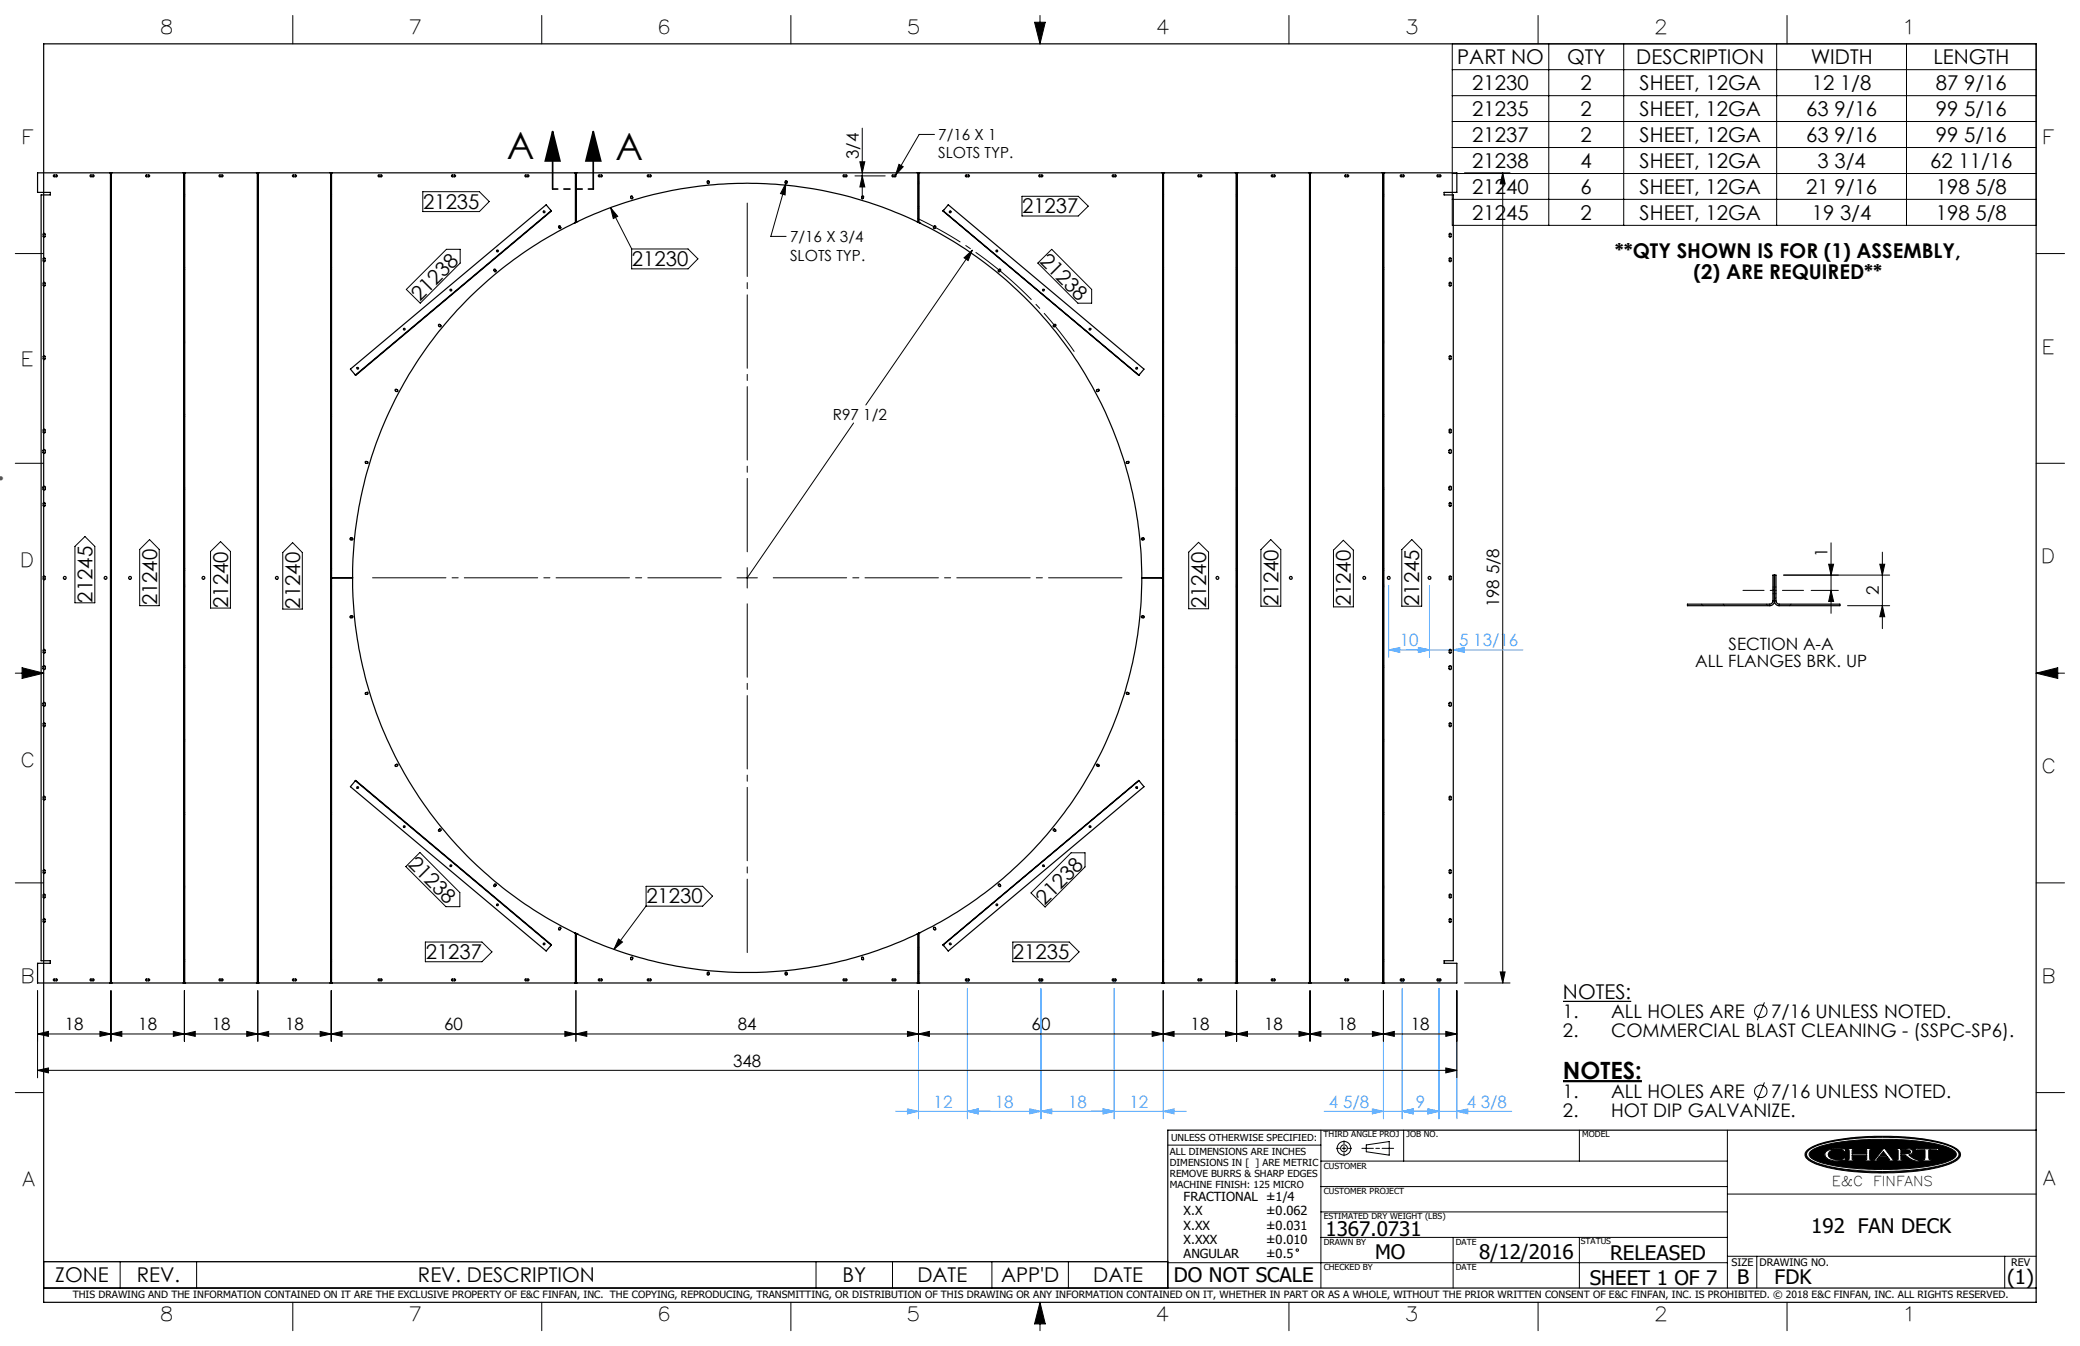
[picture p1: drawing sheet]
<svg xmlns="http://www.w3.org/2000/svg" width="432mm" height="279mm" viewBox="0 0 432 279" stroke-linecap="round" stroke-linejoin="round" font-family="sans-serif">
<g fill="none" stroke="#000" stroke-width=".21">
<path d="M60.8 3.2v5.9M112.5 3.2v5.9M164.2 3.2v5.9M214.8 4.6h2.2l-1.1 4.5zM215.9 3.2v5.9M267.6 3.2v5.9M301.5 9.1h121.2v37.7h-121.2zM301.5 14.5h121.2M301.5 19.9h121.2M319.3 3.2v5.9M321.5 9.1v37.7M337.1 9.1v37.7"/>
<path d="M368.8 9.1v37.7M371 3.2v5.9M395.8 9.1v37.7M87.8 39.8h11.7l2.1 2-2.1 2.1h-11.7zM163.1 38.1l-.1 2.4-1-.3zM163.1 38.1l-3.1 11h3.2M177.5 36.5h6.3M178.5 33.6h1l-.5 2.3zM179 36.5l.5 2.3h-1zM179 26.6v14.7M186.6 34.1l.9 .5-1.6 1.7zM194 27.9h-3.2l-4.9 8.4"/>
<path d="M301.5 25.2h121.2M301.5 30.6h121.2M301.5 36h121.2M304 35.9h9.5M312 35.9l.5 2.3h-1.1zM312 35.9v168.1M3.2 52.6h5.9M92.7 51.8h2.8v2.8l-8.3 8.3-2.9-2.8zM126.8 43.1l1.4 1.8-.9 .5zM126.8 43.1l4.3 8.5M131.1 51.7h11.7l2.1 2-2.1 2.1h-11.7zM200.1 53.5l1.8-1.6-.9 2.2z"/>
<path d="M201.9 51.9l-22.2 32.2M212.2 40.7h11.6l2.1 2.1-2.1 2h-11.6zM215.4 54.6l2.9-2.8 8.3 8.3v2.8h-2.8zM301.5 41.4h121.2M422.7 52.6h5.9M3.2 96.2h5.9M177.2 87.8l-22.1 32.1M422.7 96.2h5.9M15.6 113.4l2-2 2.1 2v11.7h-4.1zM31 112l2.1 2.1v11.6h-4.1v-11.6zM43.7 114.5l2.1-2.1 2 2.1v11.7h-4.1zM60.7 112.6l2.1 2.1v11.7h-4.1v-11.7z"/>
<path d="M153 119.9h4.2M155.1 117.8v4.3M246.8 114.6l2-2 2.1 2v11.8h-4.1zM263.8 112l2.1 2.1v11.7h-4.1v-11.7zM276.8 114.2l2.1-2.1 2.1 2.1v11.8h-4.2zM291 114.1l2.1-2.1 2 2.1v11.7h-4.1zM370.3 119.4h22M379.6 117.1h1l-.5 2.3zM380.1 112.7v14.6M390.2 117.1h1.1l-.5 2.3zM390.8 114.6v15.9M3.2 139.7h5.9"/>
<path d="M4.6 138.6l4.5 1.1-4.5 1.1zM376 122.6h5.6M380.1 122.6l.5 2.2h-1zM383.5 125.7h8.8M390.8 125.7l.5 2.3h-1.1zM422.7 139.7h5.9M422.7 139.7l4.5-1.1v2.2zM87.2 177l8.3 8.3v2.9h-2.9l-8.4-8.3zM222.4 177h2.8v3l-8.2 8.3-3-3zM3.2 183.3h5.9M88.3 195.5h11.7l2.1 2.1-2.1 2h-11.7zM128.4 194.9l.8 .6-1.7 1.6z"/>
<path d="M134.1 184h11.8l2 2-2 2.1h-11.8zM134.1 188.1l-6.6 9M210.3 195.5h11.7l2 2.1-2 2h-11.7zM422.7 183.3h5.9M7.8 214.6l2.3-.5v1zM7.8 214.6h294.6M7.8 205.6v18.1M20.7 214.1l2.3 .5-2.3 .5zM23 214.6l2.3-.5v1zM23 205.6v10.5M36 214.1l2.3 .5-2.3 .5zM38.3 214.6l2.2-.5v1z"/>
<path d="M38.3 205.6v10.5M51.2 214.1l2.3 .5-2.3 .5zM53.5 214.6l2.3-.5v1zM53.5 205.6v10.5M66.5 214.1l2.3 .5-2.3 .5zM68.8 214.6l2.2-.5v1zM68.8 205.6v10.5M117.3 214.1l2.3 .5-2.3 .5zM119.6 214.6l2.2-.5v1zM119.6 205.6v10.5M188.4 214.1l2.3 .5-2.3 .5zM190.7 214.6l2.2-.5v1z"/>
<path d="M190.7 205.6v10.5M239.2 214.1l2.3 .5-2.3 .5zM241.5 205.6v10.5M241.5 214.6l2.2-.5v1zM254.4 214.1l2.3 .5-2.3 .5zM256.7 214.6l2.3-.5v1zM256.7 205.6v10.5M269.7 214.1l2.3 .5-2.3 .5zM272 214.6l2.2-.5v1zM272 205.6v10.5M284.9 214.1l2.3 .5-2.3 .5zM287.2 214.6l2.3-.5v1z"/>
<path d="M287.2 205.6v10.5M300.1 214.1l2.3 .5-2.3 .5zM302.4 205.6v18.1M304 204h9.5M311.4 201.8h1.1l-.5 2.2zM366.3 208.1l-1.5 3.7M3.2 226.8h5.9M7.8 222.2l2.3-.5v1zM7.8 222.2h294.6M242.4 237.7h31.8M274.2 234.6v32.8M277.4 238.4h.7"/>
<path d="M278.6 238.4h.8M279 236.8v.7M279 238v.8M279 239.3v.6M279.9 238.4h.7M282.7 238.4h2.4M283.6 237.7l4.8-.7v2.8l-4.8-.7zM285.6 238.4h.8M286.9 238.4h2.4M291.4 234.6v6.4M300.1 221.7l2.3 .5-2.3 .5zM327.9 234.6v6.4"/>
<path d="M358.6 234.6v32.8M366.3 224.7l-1.5 3.7M375.3 238.7a16.2 16.2 0 0 1 7.4-2.3 55.4 55.4 0 0 1 21.3 1.1l1.4 .6a1.73 1.73 0 0 1 1.5 2 7.1 7.1 0 0 1-4.3 2.2 56 56 0 0 1-24.6-.3 5 5 0 0 1-3.2-2l-.1-.1a1.17 1.17 0 0 1 .6-1.2zM375.4 238.9a12.8 12.8 0 0 1 6.4-2.2 59.4 59.4 0 0 1 21.7 .8 4.5 4.5 0 0 1 3.1 1.9 1.7 1.7 0 0 1-1.3 1.7 34.9 34.9 0 0 1-12.8 2l-2.2 .1a39.2 39.2 0 0 1-13.6-2l-.7-.3a1.2 1.2 0 0 1-.6-2zM375.8 239a15.4 15.4 0 0 1 7.6-2.1l3.6-.3 3.3-.1a44.5 44.5 0 0 1 14.2 1.7l.8 .4a1.03 1.03 0 0 1 .8 1 1.03 1.03 0 0 1-.8 1 25.5 25.5 0 0 1-9.5 2l-7.7 .1a33.6 33.6 0 0 1-11.3-1.9l-.8-.5a.79 .79 0 0 1-.2-1.3zM379 239.1a5 5 0 0 1 3.5-.6h.7v.2l-.2 .4-.6-.4a3.1 3.1 0 0 0-2.7 .4l-.2 .5 .2 .5a3.1 3.1 0 0 0 2.8 .5l.4-.3h.3l-.2 .5-.7 .1a3.6 3.6 0 0 1-3.3-.8l-.2-.6zM383.5 238.4h1.6v.2l-.6 .1v.8h3v-.8l-.5-.1v-.2h1.5v.2l-.3 .1-.1 .4 .1 1.5v.1l.3 .1v.2h-1.5v-.2h.4l.1-.2v-.8h-3v.8l.6 .2v.2h-1.6v-.2l.3-.1 .1-.1v-1.5v-.4l-.4-.1zM391 239l.6 .9h-1.3zM391 238.4h.3l1.7 2.3 .5 .1v.2h-1.6v-.2l.4-.1-.5-.6h-1.7l-.5 .7h.6v.2h-1.5v-.2l.5-.1zM393.6 238.4h2.3l.9 .2 .3 .4-.2 .5-.7 .2 1.2 .9 1.1 .2v.2a4.2 4.2 0 0 1-2.9-1.1l-1-.1v.9l.6 .1v.2h-1.6v-.2h.3l.2-.2v-1.8l-.5-.2zM394.6 238.6l1.8 .2 .2 .3-.2 .3-1.8 .1zM397.9 238.3l1 .2 3.7-.1-.3 .5h-.2l-.1-.2h-1.6l.1 1.9 .6 .2v.2h-2.2v-.2l.7-.2v-1.8l-1.6-.1-.2 .2h-.3z"/>
<path d="M402.1 238.9h.1M422.7 226.8h5.9M274.2 256.9h84.4M274.2 251.6h84.4M274.2 246.3h84.4M274.2 241h84.4M301.7 256.9v10.5M327.9 256.9v10.5M358.6 247.9h64.1M9.1 261.9h233.3v5.5h-233.3zM24.9 261.9v5.5M40.8 261.9v5.5"/>
<path d="M60.8 270.3v5.9M112.5 270.3v5.9M164.2 270.3v5.9M169.4 261.9v5.5M185.3 261.9v5.5M205.9 261.9v5.5M215.9 270.3v5.9M215.9 270.3l1.1 4.5h-2.2zM221.8 261.9v5.5M242.4 262.1h116.2M267.6 270.3v5.9M319.3 270.3v5.9"/>
<path d="M358.6 260.8h64.1M364.7 260.8v6.6M371 270.3v5.9M416.2 260.8v6.6"/>
<circle cx="365.5" cy="209.9" r="1.29"/>
<circle cx="279" cy="238.4" r=".71"/>
<circle cx="279" cy="238.4" r="1.41"/>
<circle cx="365.5" cy="226.6" r="1.29"/>
<circle cx="269.3" cy="259.5" r=".25"/>
</g>
<path d="M9.1 9.1h413.6v261.2h-413.6zM422.7 234.6h-180.3v32.8M9.1 267.4h413.6" fill="none" stroke="#000" stroke-width=".25"/>
<g fill="#000">
<path d="M383.5 238.4v.2h.3l.1 .2v1.8l-.1 .1-.3 .1v.2h1.6v-.2l-.6-.2v-.8h3v.9l-.5 .1v.2h1.5v-.2l-.3-.1-.1-.2v-1.6l.1-.3h.3v-.2h-1.5v.2l.5 .1v.8h-3v-.8l.6-.1v-.2zM391 238.4l-1.8 2.3-.5 .1v.2h1.5v-.2h-.6l.5-.7h1.7l.5 .6-.4 .1v.2h1.6v-.2l-.5-.1-1.7-2.3zM393.6 238.4v.2l.5 .2v1.8l-.2 .2h-.3v.2h1.6v-.2l-.6-.1v-.9l1.1 .1a3.2 3.2 0 0 0 2.8 1.1v-.2a3.4 3.4 0 0 1-2.3-1.1 .68 .68 0 0 0 .8-.2 .68 .68 0 0 0 0-.8l-.7-.3zM397.9 238.3l-.4 .6h.3l.2-.2 1.6 .1v1.8l-.2 .2h-.5v.2h2.2v-.2h-.5l-.2-.3v-1.7l1.6-.1 .1 .2h.2l.3-.5-4 .1zM375.8 239a14 14 0 0 1 6.9-2l6.1-.5h5l4.8 .4a16.3 16.3 0 0 1 7.2 2 .96 .96 0 0 1-.4 1.7 24.9 24.9 0 0 1-10.1 2l-6.5 .1-3.8-.2a21.2 21.2 0 0 1-8.8-2l-.4-.3-.2-.5zM379.1 239a1.04 1.04 0 0 0 .7 1.7 7 7 0 0 0 3.2 .1l.2-.5h-.3l-.5 .4a2.56 2.56 0 0 1-2.8-.8 1.28 1.28 0 0 1 1.4-1.3h.2a1.49 1.49 0 0 1 1.4 .2l.4 .3 .2-.6h-.6a4.7 4.7 0 0 0-3.5 .5zM375.3 238.7a19 19 0 0 1 8.8-2.5l4.1-.3h4.8a33.1 33.1 0 0 1 12.7 2.3l.2 .1a1.36 1.36 0 0 1 .9 2 9.1 9.1 0 0 1-5.1 2.2l-.4 .1a58.1 58.1 0 0 1-23.1-.6 5.6 5.6 0 0 1-3.4-1.9v-.8zM375.3 238.9a1.14 1.14 0 0 0 .6 1.9 24.5 24.5 0 0 0 9.8 2.2l4.1 .2 3.7-.1a33.7 33.7 0 0 0 11.9-2.1l.4-.2a1.19 1.19 0 0 0 .9-1.2 1.19 1.19 0 0 0-.9-1.1 21.6 21.6 0 0 0-8.8-2.1l-5.1-.3-4.7 .1a30.2 30.2 0 0 0-11.1 2.1z" fill-rule="evenodd"/>
<path d="M215.9 270.3l-1.1 4.5h2.2zM214.8 4.6h2.2l-1.1 4.5zM4.6 138.6l4.5 1.1-4.5 1.1zM422.7 139.7l4.5-1.1v2.2zM391 239l-.7 .9h1.3zM394.6 238.6v.9l1.7-.1a.38 .38 0 0 0 .3-.4 .38 .38 0 0 0-.5-.3z" fill-rule="evenodd"/>
</g>
<path d="M324.5 224.4h16.4" fill="none" stroke="#000" stroke-width=".46"/>
<path d="M324.5 207.9h14.1" fill="none" stroke="#000" stroke-width=".26"/>
<path d="M114.7 27.3l1.5 6.1h-3zM114.7 27.3v12M123.2 27.3l1.5 6.1h-3.1zM123.2 27.3v12" fill="none" stroke="#000" stroke-width=".35"/>
<path d="M223 73a82.5 82.5 0 0 0-32.5-27.7" fill="none" stroke="#000" stroke-width=".21" stroke-dasharray="15.2 1.3 1.3 1.3" stroke-dashoffset="5.1" stroke-linecap="butt"/>
<g fill="none" stroke="#53a9ff" stroke-width=".21">
<path d="M288.3 134.9l2.3-.5v1zM288.3 121.5v14.9M288.3 134.9h27.9M294.5 134.4l2.3 .5-2.3 .5zM296.8 121.5v14.9M301.7 134.9l2.3-.5v1zM190.7 205.6v26.6M200.3 203.6h1M200.5 203.2l.7 .7M200.8 205.2v27M200.8 203.1v1M201.2 203.2l-.7 .7"/>
<path d="M215.6 203.6h1M215.7 203.2l.7 .7M216.1 205.2v27M216.1 203.1v1M216.4 203.2l-.7 .7M230.8 203.6h1M231 203.2l.7 .7M231.3 205.2v27M231.3 203.1v1M231.7 203.2l-.7 .7M241.5 205.6v26.6M287.2 205.6v26.6"/>
<path d="M290.6 203.6h1M290.8 203.2l.7 .7M291.1 205.2v27M291.1 203.1v1M291.5 203.2l-.7 .7M298.2 203.6h1M298.4 203.2l.7 .7M298.7 205.2v27M298.7 203.1v1M299.1 203.2l-.7 .7M302.4 205.6v26.6M185.9 230.7h60.3"/>
<path d="M188.4 230.2l2.3 .5-2.3 .5zM200.8 230.7l2.3-.5v1zM213.8 230.2l2.3 .5-2.3 .5zM216.1 230.7l2.2-.5v1zM229 230.2l2.3 .5-2.3 .5zM241.5 230.7l2.2-.5v1zM274.9 230.7h38.9M284.9 230.2l2.3 .5-2.3 .5zM291.1 230.7l2.3-.5v1zM296.4 230.2l2.3 .5-2.3 .5zM302.4 230.7l2.3-.5v1z"/>
</g>
<path d="M361.8 122.5h12.6" fill="none" stroke="#000" stroke-width=".21" stroke-dasharray="15.2 1.3 1.3 1.3" stroke-dashoffset="10.9"/>
<path d="M150.9 119.9h-74.7M155.1 115.7v-74.7M159.4 119.9h74.7M155.1 124.2v74.7" fill="none" stroke="#000" stroke-width=".21" stroke-dasharray="15.2 1.3 1.3 1.3" stroke-dashoffset="-1.2"/>
<path d="M123.2 39.2h-8.5" fill="none" stroke="#000" stroke-width=".35" stroke-dasharray="6.3 1.3 1.3 1.3 1.3 1.3" stroke-dashoffset="5.3"/>
<g fill="#000">
<path d="M200.1 53.5l1.8-1.6-.9 2.2z"/>
<path d="M123.2 27.3l1.5 6.1h-3.1zM114.7 27.3l1.5 6.1h-3z"/>
<path d="M126.8 43.1l1.4 1.8-.9 .5zM128.4 194.9l.8 .6-1.7 1.6z"/>
</g>
<g fill="#53a9ff">
<path d="M296.4 230.2l2.3 .5-2.3 .5zM291.1 230.7l2.3-.5v1zM291.1 230.7l2.3-.5v1zM284.9 230.2l2.3 .5-2.3 .5zM200.8 230.7l2.3-.5v1zM188.4 230.2l2.3 .5-2.3 .5zM229 230.2l2.3 .5-2.3 .5zM216.1 230.7l2.2-.5v1zM213.8 230.2l2.3 .5-2.3 .5zM200.8 230.7l2.3-.5v1z"/>
<path d="M296.4 230.2l2.3 .5-2.3 .5zM302.4 230.7l2.3-.5v1zM229 230.2l2.3 .5-2.3 .5zM241.5 230.7l2.2-.5v1z"/>
</g>
<g fill="#000">
<path d="M163.1 38.1l-1.1 2.1 1 .3zM186.6 34.1l-.7 2.2 1.6-1.7z"/>
<path d="M390.2 117.1h1.1l-.5 2.3zM390.8 125.7l.5 2.3h-1.1z"/>
<path d="M51.2 214.1l2.3 .5-2.3 .5zM38.3 214.6l2.2-.5v1zM20.7 214.1l2.3 .5-2.3 .5zM7.8 214.6l2.3-.5v1zM36 214.1l2.3 .5-2.3 .5zM23 214.6l2.3-.5v1z"/>
<path d="M68.8 214.6l2.2-.5v1zM117.3 214.1l2.3 .5-2.3 .5zM53.5 214.6l2.3-.5v1zM66.5 214.1l2.3 .5-2.3 .5z"/>
<path d="M119.6 214.6l2.2-.5v1zM188.4 214.1l2.3 .5-2.3 .5z"/>
<path d="M190.7 214.6l2.2-.5v1zM239.2 214.1l2.3 .5-2.3 .5zM287.2 214.6l2.3-.5v1zM300.1 214.1l2.3 .5-2.3 .5zM7.8 222.2l2.3-.5v1zM300.1 221.7l2.3 .5-2.3 .5z"/>
<path d="M254.4 214.1l2.3 .5-2.3 .5zM241.5 214.6l2.2-.5v1zM269.7 214.1l2.3 .5-2.3 .5zM256.7 214.6l2.3-.5v1zM284.9 214.1l2.3 .5-2.3 .5zM272 214.6l2.2-.5v1z"/>
<path d="M311.4 201.8h1.1l-.5 2.2zM312 35.9l.5 2.3h-1.1zM179 36.5l.5 2.3h-1zM178.5 33.6h1l-.5 2.3zM380.1 122.6l.5 2.2h-1zM379.6 117.1h1l-.5 2.3z"/>
</g>
<g fill="#53a9ff">
<path d="M294.5 134.4l2.3 .5-2.3 .5zM288.3 134.9l2.3-.5v1z"/>
<path d="M294.5 134.4l2.3 .5-2.3 .5zM301.7 134.9l2.3-.5v1z"/>
</g>
<g fill="none" stroke="#000" stroke-width=".25">
<path d="M11.1 36.4l.7-.1 .1 .2-.1 .2h-.6zM18.8 36.3h.6l.1 .2-.1 .2h-.6l-.1-.1zM22.9 35.9h-15.1v4h2.6v.6h-1.9v158.9h1.9v.6h-2.6v4h15.1M22.9 35.9v168.1M22.9 35.9h.2M23 35.9v168.1M23.1 35.9h15.1M23.1 35.9v168.1M30.3 36.4l.7-.1 .1 .2-.2 .2h-.5zM38.2 35.9h.1M38.2 35.9v168.1M38.3 35.9v168.1"/>
<path d="M38.3 35.9h15.1M45.5 36.4l.7-.1 .1 .2-.1 .2h-.6zM53.4 35.9h.2M53.4 35.9v168.1M53.5 35.9v168.1M53.6 35.9h15.1M53.6 35.9v168.1M60.7 36.4l.8-.1 .1 .2-.2 .2h-.5zM68.7 35.9h.1M68.7 35.9v168.1M68.8 35.9v168.1M68.8 35.9h50.7"/>
<path d="M78.5 36.4l.7-.1 .1 .2-.1 .2h-.6zM93.8 36.4l.7-.1 .1 .2-.2 .2h-.5zM109 36.4l.7-.1 .1 .2-.1 .2h-.6zM119.5 35.9h.1M119.5 35.9v10.3M119.6 35.9v10.3M119.6 35.9h71M119.6 35.9v10.2M124.2 36.4l.8-.1 .1 .2-.2 .2h-.5zM134.4 36.4l.7-.1 .1 .2-.1 .2h-.6zM146.8 37.6l.1-.1 .3 .1-.1 .5-.2-.1zM163.1 37.6l.2-.1 .1 .1-.2 .5-.2-.2z"/>
<path d="M175 36.4l.8-.1 .1 .2-.2 .2h-.5zM185.2 36.3h.7l.1 .2-.1 .2h-.6l-.1-.1zM190.6 35.9h.1M190.6 35.9v10.2M190.7 35.9v10.3M190.7 35.9h50.7M200.4 36.4l.8-.1 .1 .2-.2 .2h-.5zM215.7 36.4l.7-.1 .1 .2-.1 .2h-.6zM230.9 36.4l.7-.1 .1 .2-.1 .2h-.6zM241.4 35.9h.1M241.4 35.9v168.1M241.5 35.9v168.1"/>
<path d="M241.5 35.9h15.1M248.7 36.3h.7l.1 .2-.1 .2h-.6l-.1-.1zM256.6 35.9h.2M256.6 35.9v168.1M256.7 35.9v168.1M256.8 35.9h15.1M256.8 35.9v168.1M263.9 36.4l.8-.1 .1 .2-.2 .2h-.5zM271.9 35.9h.1M271.9 35.9v168.1M272 35.9v168.1M272 35.9h15.1"/>
<path d="M279.2 36.4l.7-.1 .1 .2-.1 .2h-.6zM287.1 35.9h.2M287.1 35.9v168.1M287.2 35.9v168.1M287.3 35.9h15.1v4h-2.6v.6h1.9v158.9h-1.9v.6h2.6v4h-15.1M287.3 35.9v168.1M290.7 36.4l.7-.1 .1 .2-.1 .2h-.6zM298.3 36.4l.7-.1 .2 .2-.2 .2h-.5zM9 53.6l.2-.1 .1 .1-.1 .7h-.2zM9 48.5l.2-.1 .1 .1-.1 .7h-.2zM9.1 58.6l.2 .1-.1 .7-.2-.2zM102.5 56l.3-.1 .2 .4-.3 .1z"/>
<path d="M114.4 43.7l-1-1.2-40.7 34.1 1.1 1.3M114.4 43.7l-40.6 34.2M116 47l.3-.1 .2 .3-.2 .2h-.2zM119.3 46.3a82 82 0 0 0-46.1 73.6M119.5 46.2l-.2 .1M119.5 46.2h.1M119.6 46.2l-.3 .1M119.6 46.1h.1M119.6 46.1a82.2 82.2 0 0 1 71 0M131 40.7l.1-.1 .2 .1 .1 .4-.2 .2-.2-.2zM179 40.7h.3l-.2 .6-.2-.1zM190.6 46.1h.1"/>
<path d="M190.7 46.2l.2 .1M190.7 46.2h.1M190.9 46.3a81.9 81.9 0 0 1 46.1 73.6M193.9 47l.2-.2 .2 .2-.3 .4-.2-.1zM195.8 43.7l1.1-1.2 40.6 34.1-1.1 1.3M195.8 43.7l40.6 34.2M207.5 55.9l.3 .2-.4 .3-.2-.2zM300.9 48.5l.2-.1 .1 .1-.1 .7h-.2zM300.9 53.6l.2-.1 .1 .1-.1 .7h-.2zM300.9 58.7l.2-.1 .1 .1-.1 .7-.2-.1zM9.1 73.8l.2 .1-.1 .7-.2-.1zM91.1 67.4l.1-.1 .3 .2v.3l-.4-.1z"/>
<path d="M218.7 67.6l.3-.3 .2 .2-.3 .3h-.2zM300.9 73.9l.2-.1 .1 .1-.1 .7h-.2zM9 93.3l.4 .1-.1 .7h-.3zM9.1 89.1l.2 .1-.1 .7-.2-.2zM75.9 95.8h.4l.1 .3h-.6zM82.1 80.9h.4l.1 .3-.3 .1-.2-.2zM227.6 81l.4-.2 .2 .2-.5 .3zM233.9 95.8h.4l.1 .2-.5 .2-.1-.2zM300.9 89.1l.2-.1 .1 .2-.1 .7-.2-.1zM300.9 93.3l.4 .1-.1 .7h-.4zM9 101h.4l-.1 .7h-.3zM9 104.4l.2-.1 .1 .1-.1 .7h-.2z"/>
<path d="M9.1 119.6l.2 .1-.1 .7-.2-.2zM68.8 119.9h.1M68.8 119.9h.2M69 119.9h4.2M72.7 111.7h.5l.1 .2-.2 .2-.4-.1-.1-.1zM73.2 119.9a82 82 0 0 0 46.1 73.7M237 111.8l.4-.1 .2 .2-.5 .2zM237 119.9a81.9 81.9 0 0 1-46.1 73.7M237 119.9h4.2M241.2 119.9h.2M241.4 119.9h.1M300.9 119.6l.2-.1 .1 .2-.1 .7-.2-.1z"/>
<path d="M300.9 104.4l.2-.1 .1 .1-.1 .7h-.2zM300.9 101h.4l-.1 .7h-.4zM368.4 119.4v5.3M9 138.2l.4 .1-.1 .7-.3-.1zM9.1 134.8l.2 .1-.1 .7-.2-.2zM72.6 128l.5-.2 .2 .3-.2 .1h-.4zM237 127.9h.5l.1 .2-.5 .1zM300.9 134.9l.2-.1 .1 .1-.1 .7-.2-.1zM300.9 138.2l.4 .1-.1 .7-.4-.1zM350.3 125.4h17.1a.73 .73 0 0 0 .7-.7v-5.3h.6v5.3a.73 .73 0 0 0 .7 .7h12.6v.3h-12.6a.96 .96 0 0 1-1-1 .96 .96 0 0 1-1 1h-17.1zM9 145.8l.4 .1-.1 .7-.3-.1zM9.1 150l.2 .1-.1 .7-.2-.1z"/>
<path d="M75.8 143.9l.5-.2 .1 .3-.4 .1zM82.1 158.8l.3-.2 .2 .2-.5 .3zM227.6 158.7l.2-.1 .3 .2 .1 .3h-.3l-.3-.2zM233.9 143.7l.5 .2v.2h-.5l-.1-.2zM300.9 150.1l.2-.1 .1 .1-.1 .7h-.2zM300.9 145.8l.4 .1-.1 .7-.4-.1zM9 165.3l.3 .1-.1 .7-.2-.2zM73.8 162.1l-1.1 1.2 40.7 34.1 1-1.2M73.8 162.1l40.6 34.1M91.1 172.3l.3-.3 .2 .2-.3 .4-.2-.1zM218.7 172.2l.2-.1 .3 .2v.2l-.5-.1zM236.4 162.1l1.1 1.2-40.6 34.1-1.1-1.2"/>
<path d="M236.4 162.1l-40.6 34.1M300.9 165.3l.2-.1 .1 .2-.1 .7-.2-.1zM9 190.7l.2-.1 .1 .2-.1 .7-.2-.1zM9 185.6l.3 .1-.1 .7-.2-.2zM9.1 180.5l.2 .1-.1 .7-.2-.1zM102.7 183.5h.2l.1 .2-.4 .3-.1-.2zM116.1 192.5h.2l.2 .2-.4 .4-.1-.1zM119.3 193.6l.2 .1M119.3 193.6l.3 .1M119.5 193.7h.1M119.5 193.7v10.3M119.6 193.7v10.3"/>
<path d="M119.6 193.8h.1M119.6 193.8a81.9 81.9 0 0 0 71 0M119.6 193.8v10.2M131.1 198.7l.3 .1-.2 .4-.3-.1zM178.9 198.7l.3 .1v.4h-.2zM190.6 193.8v10.2M190.6 193.8h.1M190.7 193.7h.1M190.7 193.7v10.3M190.9 193.6l-.2 .1M193.8 192.5h.3l.2 .3-.1 .2h-.3zM207.3 183.5h.2l.2 .3-.1 .2-.3-.2z"/>
<path d="M300.9 190.7l.2-.1 .1 .2-.1 .7-.2-.1zM300.9 185.7l.2-.1 .1 .1-.1 .7-.2-.1zM300.9 180.6l.2-.1 .1 .1-.1 .7h-.2zM11.1 203.3l.7-.1 .1 .2-.1 .2h-.6zM18.7 203.3l.7-.1 .1 .2-.1 .2h-.6zM22.9 204h.2M23.1 204h15.1M30.3 203.3l.7-.1 .1 .2-.2 .2h-.5zM38.2 204h.1M38.3 204h15.1M45.5 203.3l.7-.1 .1 .2-.1 .2h-.6zM53.4 204h.2"/>
<path d="M53.6 204h15.1M60.7 203.3l.8-.1 .1 .2-.2 .2h-.5zM68.7 204h.1M68.8 204h50.7M78.5 203.3l.7-.1 .1 .2-.1 .2h-.6zM93.8 203.3l.7-.1 .1 .2-.2 .2h-.5zM109 203.3l.7-.1 .1 .2-.1 .2h-.6zM119.5 204h.1M119.6 204h71M124.2 203.3l.8-.1 .1 .2-.2 .2h-.5zM134.4 203.3l.7-.1 .1 .2-.1 .2h-.6zM146.9 201.9h.3l-.1 .5-.3-.1z"/>
<path d="M163.1 201.9l.1-.1 .2 .1v.4l-.1 .1h-.2zM175 203.3l.8-.1 .1 .2-.2 .2h-.5zM185.2 203.3l.7-.1 .1 .2-.1 .2h-.6zM190.6 204h.1M190.7 204h50.7M200.4 203.3l.8-.1 .1 .2-.2 .2h-.5zM215.7 203.3l.7-.1 .1 .2-.1 .2h-.6zM230.9 203.3l.7-.1 .1 .2-.1 .2h-.6zM241.4 204h.1M241.5 204h15.1M248.7 203.3l.7-.1 .1 .2-.1 .2h-.6zM256.6 204h.2"/>
<path d="M256.8 204h15.1M263.9 203.3l.8-.1 .1 .2-.2 .2h-.5zM271.9 204h.1M272 204h15.1M279.2 203.3l.7-.1 .1 .2-.1 .2h-.6zM287.1 204h.2M290.7 203.3l.7-.1 .1 .2-.1 .2h-.6zM298.3 203.3l.7-.1 .2 .2-.2 .2h-.5z"/>
<circle cx="103.3" cy="52.1" r=".19"/>
<circle cx="112.9" cy="44" r=".19"/>
<circle cx="197.3" cy="44" r=".18"/>
<circle cx="206.9" cy="52.1" r=".18"/>
<circle cx="74.2" cy="76.4" r=".19"/>
<circle cx="83.9" cy="68.3" r=".18"/>
<circle cx="93.6" cy="60.2" r=".18"/>
<circle cx="216.6" cy="60.2" r=".19"/>
<circle cx="226.3" cy="68.3" r=".19"/>
<circle cx="235.9" cy="76.4" r=".19"/>
<circle cx="13.5" cy="120" r=".3"/>
<circle cx="21.9" cy="120" r=".3"/>
<circle cx="27" cy="120" r=".3"/>
<circle cx="42.3" cy="120" r=".3"/>
<circle cx="57.5" cy="120" r=".3"/>
<circle cx="252.8" cy="120" r=".29"/>
<circle cx="268" cy="120" r=".29"/>
<circle cx="283.2" cy="120" r=".29"/>
<circle cx="288.3" cy="120" r=".29"/>
<circle cx="296.8" cy="120" r=".29"/>
<circle cx="74.2" cy="163.5" r=".19"/>
<circle cx="83.9" cy="171.6" r=".18"/>
<circle cx="93.6" cy="179.7" r=".18"/>
<circle cx="216.6" cy="179.7" r=".19"/>
<circle cx="226.3" cy="171.6" r=".19"/>
<circle cx="235.9" cy="163.5" r=".19"/>
<circle cx="103.3" cy="187.8" r=".19"/>
<circle cx="112.9" cy="195.9" r=".19"/>
<circle cx="197.3" cy="195.9" r=".18"/>
<circle cx="206.9" cy="187.8" r=".18"/>
</g>
<g fill="none" stroke="#000" stroke-width=".21" stroke-dasharray="1.3 .6">
<path d="M119.5 38.2h.1M119.6 37.8h-.1M119.6 38.2h.1M119.7 37.8h-.1M190.6 38.2h.1M190.7 38.2h.1M190.7 37.8h-.1M190.8 37.8h-.1M23 40.7h.1M23 55.9h.1M23 40.3h.1M23 55.6h.1"/>
<path d="M23.1 55.6h-.1M23.1 40.3h-.1M38.2 55.9h.1M38.2 40.7h.1M38.3 55.6h-.1M38.3 40.3h-.1M38.3 55.9h.1M38.3 40.7h.1M38.4 55.6h-.1M38.4 40.3h-.1M53.4 40.7h.1M53.4 55.9h.1"/>
<path d="M53.5 40.7h.1M53.5 55.9h.1M53.5 40.3h-.1M53.5 55.6h-.1M53.6 40.3h-.1M53.6 55.6h-.1M68.7 55.9h.1M68.7 40.7h.1M68.8 55.6h-.1M68.8 40.3h-.1M68.8 40.7h.1M68.8 55.9h.1"/>
<path d="M68.9 40.3h-.1M68.9 55.6h-.1M119.3 46.3h.1M119.5 43.2h.1M119.6 46.1l.2-.1M119.6 42.9h-.1M119.6 43.2h.1M119.7 42.9h-.1M119.8 46h.1M190.4 46h.1M190.4 46l.3 .1M190.6 43.2h.1"/>
<path d="M190.7 43.2h.1M190.7 42.9h-.1M190.8 42.9h-.1M190.9 46.3h.1M241.4 55.9h.1M241.4 40.7h.1M241.5 55.9h.1M241.5 40.7h.1M241.5 55.6h-.1M241.5 40.3h-.1M241.6 55.6h-.1M241.6 40.3h-.1"/>
<path d="M256.6 40.7h.1M256.6 55.9h.1M256.7 40.3h-.1M256.7 55.6h-.1M256.7 40.7h.1M256.7 55.9h.1M256.8 40.3h-.1M256.8 55.6h-.1M271.9 40.7h.1M271.9 55.9h.1M272 40.7h.1M272 55.9h.1"/>
<path d="M272 40.3h-.1M272 55.6h-.1M272.1 40.3h-.1M272.1 55.6h-.1M287.1 55.9h.1M287.1 40.7h.1M287.2 40.7h.1M287.2 55.9h.1M287.2 55.6h-.1M287.2 40.3h-.1M287.3 40.3h-.1M287.3 55.6h-.1"/>
<path d="M23 71.2h.1M23 70.8h.1M23.1 70.8h-.1M38.2 71.2h.1M38.3 70.8h-.1M38.3 71.2h.1M38.4 70.8h-.1M53.4 71.2h.1M53.5 71.2h.1M53.5 70.8h-.1M53.6 70.8h-.1M68.7 71.2h.1"/>
<path d="M68.8 70.8h-.1M68.8 71.2h.1M68.9 70.8h-.1M241.4 71.2h.1M241.5 71.2h.1M241.5 70.8h-.1M241.6 70.8h-.1M256.6 71.2h.1M256.7 70.8h-.1M256.7 71.2h.1M256.8 70.8h-.1M271.9 71.2h.1"/>
<path d="M272 71.2h.1M272 70.8h-.1M272.1 70.8h-.1M287.1 71.2h.1M287.2 71.2h.1M287.2 70.8h-.1M287.3 70.8h-.1M23 86.4h.1M23 86h.1M23.1 86h-.1M38.2 86.4h.1M38.3 86h-.1"/>
<path d="M38.3 86.4h.1M38.4 86h-.1M53.4 86.4h.1M53.5 86.4h.1M53.5 86h-.1M53.6 86h-.1M68.7 86.4h.1M68.8 86h-.1M68.8 86.4h.1M68.9 86h-.1M241.4 86.4h.1M241.5 86.4h.1"/>
<path d="M241.5 86h-.1M241.6 86h-.1M256.6 86.4h.1M256.7 86h-.1M256.7 86.4h.1M256.8 86h-.1M271.9 86.4h.1M272 86.4h.1M272 86h-.1M272.1 86h-.1M287.1 86.4h.1M287.2 86.4h.1"/>
<path d="M287.2 86h-.1M287.3 86h-.1M23 101.7h.1M23 118.4h.1M23 101.3h.1M23 118.1h.1M23.1 118.1h-.1M23.1 101.3h-.1M38.2 118.4h.1M38.2 101.7h.1M38.3 118.1h-.1M38.3 101.3h-.1"/>
<path d="M38.3 118.4h.1M38.3 101.7h.1M38.4 118.1h-.1M38.4 101.3h-.1M53.4 118.4h.1M53.4 101.7h.1M53.5 118.4h.1M53.5 101.7h.1M53.5 118.1h-.1M53.5 101.3h-.1M53.6 118.1h-.1M53.6 101.3h-.1"/>
<path d="M68.7 118.4h.1M68.7 101.7h.1M68.8 118.1h-.1M68.8 101.3h-.1M68.8 118.4h.1M68.8 101.7h.1M68.9 118.1h-.1M68.9 101.3h-.1M241.4 101.7h.1M241.4 118.4h.1M241.5 118.4h.1M241.5 101.7h.1"/>
<path d="M241.5 101.3h-.1M241.5 118.1h-.1M241.6 118.1h-.1M241.6 101.3h-.1M256.6 118.4h.1M256.6 101.7h.1M256.7 118.1h-.1M256.7 101.3h-.1M256.7 118.4h.1M256.7 101.7h.1M256.8 118.1h-.1M256.8 101.3h-.1"/>
<path d="M271.9 118.4h.1M271.9 101.7h.1M272 118.4h.1M272 101.7h.1M272 118.1h-.1M272 101.3h-.1M272.1 118.1h-.1M272.1 101.3h-.1M287.1 118.4h.1M287.1 101.7h.1M287.2 101.7h.1M287.2 118.4h.1"/>
<path d="M287.2 118.1h-.1M287.2 101.3h-.1M287.3 101.3h-.1M287.3 118.1h-.1M23 138.6h.1M23 121.8h.1M23 138.2h.1M23 121.4h.1M23.1 121.4h-.1M23.1 138.2h-.1M38.2 121.8h.1M38.2 138.6h.1"/>
<path d="M38.3 121.4h-.1M38.3 138.2h-.1M38.3 121.8h.1M38.3 138.6h.1M38.4 121.4h-.1M38.4 138.2h-.1M53.4 121.8h.1M53.4 138.6h.1M53.5 121.8h.1M53.5 138.6h.1M53.5 121.4h-.1M53.5 138.2h-.1"/>
<path d="M53.6 121.4h-.1M53.6 138.2h-.1M68.7 121.8h.1M68.7 138.6h.1M68.8 121.4h-.1M68.8 138.2h-.1M68.8 138.6h.1M68.8 121.8h.1M68.9 138.2h-.1M68.9 121.4h-.1M241.4 121.8h.1M241.4 138.6h.1"/>
<path d="M241.5 121.8h.1M241.5 138.6h.1M241.5 121.4h-.1M241.5 138.2h-.1M241.6 121.4h-.1M241.6 138.2h-.1M256.6 121.8h.1M256.6 138.6h.1M256.7 121.4h-.1M256.7 138.2h-.1M256.7 121.8h.1M256.7 138.6h.1"/>
<path d="M256.8 121.4h-.1M256.8 138.2h-.1M271.9 121.8h.1M271.9 138.6h.1M272 121.8h.1M272 138.6h.1M272 121.4h-.1M272 138.2h-.1M272.1 121.4h-.1M272.1 138.2h-.1M287.1 121.8h.1M287.1 138.6h.1"/>
<path d="M287.2 138.6h.1M287.2 121.8h.1M287.2 121.4h-.1M287.2 138.2h-.1M287.3 138.2h-.1M287.3 121.4h-.1M368.1 123.2h.3M368.4 121.9h-.3M368.4 123.2h.3M368.7 121.9h-.3M23 153.8h.1M23 153.5h.1"/>
<path d="M23.1 153.5h-.1M38.2 153.8h.1M38.3 153.5h-.1M38.3 153.8h.1M38.4 153.5h-.1M53.4 153.8h.1M53.5 153.8h.1M53.5 153.5h-.1M53.6 153.5h-.1M68.7 153.8h.1M68.8 153.5h-.1M68.8 153.8h.1"/>
<path d="M68.9 153.5h-.1M241.4 153.8h.1M241.5 153.8h.1M241.5 153.5h-.1M241.6 153.5h-.1M256.6 153.8h.1M256.7 153.5h-.1M256.7 153.8h.1M256.8 153.5h-.1M271.9 153.8h.1M272 153.8h.1M272 153.5h-.1"/>
<path d="M272.1 153.5h-.1M287.1 153.8h.1M287.2 153.8h.1M287.2 153.5h-.1M287.3 153.5h-.1M23 169.1h.1M23 168.7h.1M23.1 168.7h-.1M38.2 169.1h.1M38.3 168.7h-.1M38.3 169.1h.1M38.4 168.7h-.1"/>
<path d="M53.4 169.1h.1M53.5 169.1h.1M53.5 168.7h-.1M53.6 168.7h-.1M68.7 169.1h.1M68.8 168.7h-.1M68.8 169.1h.1M68.9 168.7h-.1M241.4 169.1h.1M241.5 169.1h.1M241.5 168.7h-.1M241.6 168.7h-.1"/>
<path d="M256.6 169.1h.1M256.7 168.7h-.1M256.7 169.1h.1M256.8 168.7h-.1M271.9 169.1h.1M272 169.1h.1M272 168.7h-.1M272.1 168.7h-.1M287.1 169.1h.1M287.2 169.1h.1M287.2 168.7h-.1M287.3 168.7h-.1"/>
<path d="M23 199.6h.1M23 184.3h.1M23 199.2h.1M23 183.9h.1M23.1 199.2h-.1M23.1 183.9h-.1M38.2 184.3h.1M38.2 199.6h.1M38.3 183.9h-.1M38.3 199.2h-.1M38.3 199.6h.1M38.3 184.3h.1"/>
<path d="M38.4 199.2h-.1M38.4 183.9h-.1M53.4 184.3h.1M53.4 199.6h.1M53.5 184.3h.1M53.5 199.6h.1M53.5 183.9h-.1M53.5 199.2h-.1M53.6 183.9h-.1M53.6 199.2h-.1M68.7 184.3h.1M68.7 199.6h.1"/>
<path d="M68.8 183.9h-.1M68.8 199.2h-.1M68.8 184.3h.1M68.8 199.6h.1M68.9 183.9h-.1M68.9 199.2h-.1M119.3 193.6h.1M119.5 197h.1M119.6 196.6h-.1M119.6 197h.1M119.7 196.6h-.1M119.8 193.9h.1"/>
<path d="M119.8 193.9l-.2-.1M190.4 193.9h.1M190.6 197h.1M190.7 193.8l-.3 .1M190.7 197h.1M190.7 196.6h-.1M190.8 196.6h-.1M190.9 193.6h.1M241.4 199.6h.1M241.4 184.3h.1M241.5 184.3h.1M241.5 199.6h.1"/>
<path d="M241.5 199.2h-.1M241.5 183.9h-.1M241.6 183.9h-.1M241.6 199.2h-.1M256.6 184.3h.1M256.6 199.6h.1M256.7 183.9h-.1M256.7 199.2h-.1M256.7 199.6h.1M256.7 184.3h.1M256.8 199.2h-.1M256.8 183.9h-.1"/>
<path d="M271.9 184.3h.1M271.9 199.6h.1M272 184.3h.1M272 199.6h.1M272 183.9h-.1M272 199.2h-.1M272.1 183.9h-.1M272.1 199.2h-.1M287.1 184.3h.1M287.1 199.6h.1M287.2 184.3h.1M287.2 199.6h.1"/>
<path d="M287.2 183.9h-.1M287.2 199.2h-.1M287.3 183.9h-.1M287.3 199.2h-.1M119.5 202.1h.1M119.6 201.7h-.1M119.6 202.1h.1M119.7 201.7h-.1M190.6 202.1h.1M190.7 202.1h.1M190.7 201.7h-.1M190.8 201.7h-.1"/>
</g>
<path d="M353.2 125.4l.4 .3M357.7 125.4l.3 .3M366.7 125.4l.3 .3M368.1 122.3l.3 .3M368.7 124.1l-.3 .3M371.8 125.4l-.3 .3" fill="none" stroke="#000" stroke-width=".21"/>
<g font-size="7.8">
<text x="105.2" y="32.9">A</text>
<text x="127.8" y="33.1">A</text>
</g>
<text font-size="5.6" fill="#f00" x="-.5" y="99.6">.</text>
<text font-size="4.9" x="324.5" y="223.9">NOTES:</text>
<g font-size="4.2">
<text x="302.5" y="13.3">PART NO</text>
<text x="325.3" y="13.3">QTY</text>
<text x="339.7" y="13.3">DESCRIPTION</text>
<text x="375.9" y="13.3">WIDTH</text>
<text x="401.4" y="13.3">LENGTH</text>
<text x="305.6" y="18.7">21230</text>
<text x="328.1" y="18.7">2</text>
<text x="340.4" y="18.7">SHEET, 12GA</text>
<text x="376.1" y="18.7">12 1/8</text>
<text x="401.9" y="18.7">87 9/16</text>
<text x="305.6" y="24.1">21235</text>
<text x="305.6" y="29.4">21237</text>
<text x="328.1" y="24.1">2</text>
<text x="328.1" y="29.4">2</text>
<text x="340.4" y="24.1">SHEET, 12GA</text>
<text x="340.4" y="29.4">SHEET, 12GA</text>
<text x="374.9" y="24.1">63 9/16</text>
<text x="374.9" y="29.4">63 9/16</text>
<text x="401.9" y="24.1">99 5/16</text>
<text x="401.9" y="29.4">99 5/16</text>
<text x="305.6" y="34.8">21238</text>
<text x="328.1" y="34.8">4</text>
<text x="340.4" y="34.8">SHEET, 12GA</text>
<text x="377.3" y="34.8">3 3/4</text>
<text x="400.7" y="34.8">62 11/16</text>
<text x="305.6" y="40.2">21240</text>
<text x="328.1" y="40.2">6</text>
<text x="340.4" y="40.2">SHEET, 12GA</text>
<text x="374.9" y="40.2">21 9/16</text>
<text x="401.9" y="40.2">198 5/8</text>
<text x="87.8" y="43.3">21235</text>
<text x="212.2" y="44.3">21237</text>
<text x="305.6" y="45.6">21245</text>
<text x="328.1" y="45.6">2</text>
<text x="340.4" y="45.6">SHEET, 12GA</text>
<text x="376.1" y="45.6">19 3/4</text>
<text x="401.9" y="45.6">198 5/8</text>
<text x="335.2" y="53.6">**QTY SHOWN IS FOR (1) ASSEMBLY,</text>
<text x="131.2" y="55.2">21230</text>
<text x="215.7" y="54.4" transform="rotate(45 215.7 54.4)">21238</text>
<text x="351.5" y="57.8">(2) ARE REQUIRED**</text>
<text x="87.1" y="62.7" transform="rotate(-45 87.1 62.7)">21238</text>
<text x="19.2" y="125.1" transform="rotate(-90 19.2 125.1)">21245</text>
<text x="32.7" y="125.7" transform="rotate(-90 32.7 125.7)">21240</text>
<text x="265.4" y="125.8" transform="rotate(-90 265.4 125.8)">21240</text>
<text x="280.4" y="125.9" transform="rotate(-90 280.4 125.9)">21240</text>
<text x="294.6" y="125.8" transform="rotate(-90 294.6 125.8)">21245</text>
<text x="47.3" y="126.2" transform="rotate(-90 47.3 126.2)">21240</text>
<text x="62.3" y="126.4" transform="rotate(-90 62.3 126.4)">21240</text>
<text x="250.4" y="126.3" transform="rotate(-90 250.4 126.3)">21240</text>
<text x="84.5" y="179.6" transform="rotate(45 84.5 179.6)">21238</text>
<text x="134.2" y="187.5">21230</text>
<text x="216.8" y="188" transform="rotate(-45 216.8 188)">21238</text>
<text x="88.4" y="199.1">21237</text>
<text x="210.3" y="199.1">21235</text>
<text x="324.5" y="207.4">NOTES:</text>
<text x="275.2" y="256.5">1367.0731</text>
<text x="376" y="255.9">192 FAN DECK</text>
<text x="285.5" y="261.4">MO</text>
<text x="307.1" y="261.3">8/12/2016</text>
<text x="334.3" y="261.6">RELEASED</text>
<text x="11.5" y="266.2">ZONE</text>
<text x="28.4" y="266.2">REV.</text>
<text x="86.8" y="266.2">REV. DESCRIPTION</text>
<text x="174.9" y="266.2">BY</text>
<text x="190.4" y="266.2">DATE</text>
<text x="207.8" y="266.2">APP'D</text>
<text x="227" y="266.2">DATE</text>
<text x="243.7" y="266.2">DO NOT SCALE</text>
<text x="330" y="266.7">SHEET 1 OF 7</text>
<text x="360.6" y="266.5">B</text>
<text x="368.4" y="266.6">FDK</text>
<text x="416.7" y="266.5">(1)</text>
</g>
<g font-size="4">
<text x="33.6" y="7.1">8</text>
<text x="85.2" y="7.1">7</text>
<text x="137" y="7.1">6</text>
<text x="188.6" y="7.1">5</text>
<text x="240.3" y="7.1">4</text>
<text x="292.1" y="7.1">3</text>
<text x="343.8" y="7.1">2</text>
<text x="395.7" y="7.1">1</text>
<text x="4.9" y="29.8">F</text>
<text x="424.5" y="29.9">F</text>
<text x="4.8" y="76">E</text>
<text x="424.3" y="73.5">E</text>
<text x="4.7" y="117.7">D</text>
<text x="424.2" y="116.9">D</text>
<text x="4.7" y="159.3">C</text>
<text x="424.2" y="160.4">C</text>
<text x="4.8" y="204">B</text>
<text x="424.3" y="204">B</text>
<text x="4.8" y="246.1">A</text>
<text x="424.3" y="246">A</text>
<text x="33.6" y="274.3">8</text>
<text x="85.2" y="274.3">7</text>
<text x="137" y="274.3">6</text>
<text x="188.6" y="274.3">5</text>
<text x="240.3" y="274.3">4</text>
<text x="292.1" y="274.3">3</text>
<text x="343.8" y="274.3">2</text>
<text x="395.8" y="274.3">1</text>
</g>
<g font-size="3.9">
<text x="324.5" y="211.4">1.</text>
<text x="324.5" y="215.2">2.</text>
<text x="334.5" y="215.2">COMMERCIAL BLAST CLEANING - (SSPC-SP6).</text>
<text x="334.5" y="211.4">ALL HOLES ARE</text>
<text x="367.7" y="211.4">7/16 UNLESS NOTED.</text>
<text x="324.5" y="228">1.</text>
<text x="334.5" y="228">ALL HOLES ARE</text>
<text x="367.7" y="228">7/16 UNLESS NOTED.</text>
<text x="324.5" y="231.9">2.</text>
<text x="334.5" y="231.9">HOT DIP GALVANIZE.</text>
</g>
<g font-size="3.5">
<text x="178.3" y="33" transform="rotate(-90 178.3 33)">3/4</text>
<text x="379.4" y="115.6" transform="rotate(-90 379.4 115.6)">1</text>
<text x="390" y="123.5" transform="rotate(-90 390 123.5)">2</text>
<text x="311.2" y="126.1" transform="rotate(-90 311.2 126.1)">198 5/8</text>
<text x="358.8" y="135">SECTION A-A</text>
<text x="351.9" y="138.6">ALL FLANGES BRK. UP</text>
<text x="13.5" y="213.8">18</text>
<text x="28.7" y="213.8">18</text>
<text x="44" y="213.8">18</text>
<text x="59.2" y="213.8">18</text>
<text x="92.2" y="213.8">60</text>
<text x="153.2" y="213.8">84</text>
<text x="214.2" y="213.8">60</text>
<text x="247.2" y="213.8">18</text>
<text x="262.4" y="213.8">18</text>
<text x="277.6" y="213.8">18</text>
<text x="292.9" y="213.8">18</text>
<text x="152.2" y="221.4">348</text>
</g>
<g font-size="3.5" fill="#53a9ff">
<text x="290.6" y="134.1">10</text>
<text x="302.9" y="134.1">5 13/16</text>
<text x="193.8" y="229.9">12</text>
<text x="206.5" y="229.9">18</text>
<text x="221.8" y="229.9">18</text>
<text x="234.5" y="229.9">12</text>
<text x="275.9" y="229.9">4 5/8</text>
<text x="294" y="229.9">9</text>
<text x="304.5" y="229.9">4 3/8</text>
</g>
<g font-size="3.2">
<text x="194.8" y="29.1">7/16 X 1</text>
<text x="194.8" y="32.9">SLOTS TYP.</text>
<text x="164" y="50.3">7/16 X 3/4</text>
<text x="164" y="54.1">SLOTS TYP.</text>
<text x="172.9" y="87.1">R97 1/2</text>
</g>
<g font-size="2.8">
<text x="380.3" y="246.2">E&amp;C</text>
<text x="388.9" y="246.2">FINFANS</text>
</g>
<g font-size="2.6">
<text x="245.7" y="249.3">FRACTIONAL ±1/4</text>
<text x="245.7" y="252.3">X.X</text>
<text x="245.7" y="255.3">X.XX</text>
<text x="262.9" y="252.3">±0.062</text>
<text x="262.9" y="255.3">±0.031</text>
<text x="245.7" y="258.3">X.XXX</text>
<text x="245.7" y="261.2">ANGULAR</text>
<text x="262.9" y="258.3">±0.010</text>
<text x="262.9" y="261.2">±0.5</text>
</g>
<g font-size="2.2">
<text x="359.5" y="262.8">SIZE</text>
<text x="365.3" y="262.7">DRAWING NO.</text>
<text x="417.5" y="262.8">REV</text>
</g>
<text font-size="2.1" x="15.1" y="269.4">THIS DRAWING AND THE INFORMATION CONTAINED ON IT ARE THE EXCLUSIVE PROPERTY OF E&amp;C FINFAN, INC. THE COPYING, REPRODUCING, TRANSMITTING, OR DISTRIBUTION OF THIS DRAWING OR ANY INFORMATION CONTAINED ON IT, WHETHER IN PART OR AS A WHOLE, WITHOUT THE PRIOR WRITTEN CONSENT OF E&amp;C FINFAN, INC. IS PROHIBITED. © 2018 E&amp;C FINFAN, INC. ALL RIGHTS RESERVED.</text>
<g font-size="2">
<text x="242.9" y="239.7">ALL DIMENSIONS ARE INCHES</text>
<text x="243.1" y="236.8">UNLESS OTHERWISE SPECIFIED:</text>
<text x="242.9" y="242">DIMENSIONS IN [ ] ARE METRIC</text>
<text x="242.9" y="244.3">REMOVE BURRS &amp; SHARP EDGES</text>
<text x="242.9" y="246.6">MACHINE FINISH: 125 MICRO</text>
</g>
<g font-size="1.7">
<text x="274.8" y="236.1">THIRD ANGLE PROJ</text>
<text x="292" y="236.1">JOB NO.</text>
<text x="328.5" y="236.1">MODEL</text>
<text x="274.8" y="242.6">CUSTOMER</text>
<text x="274.8" y="247.8">CUSTOMER PROJECT</text>
<text x="274.8" y="253.1">ESTIMATED DRY WEIGHT (LBS)</text>
<text x="274.8" y="258.4">DRAWN BY</text>
<text x="274.8" y="263.6">CHECKED BY</text>
<text x="302.2" y="263.6">DATE</text>
<text x="302.2" y="258.4">DATE</text>
<text x="328.2" y="258.3">STATUS</text>
</g>
</svg>
